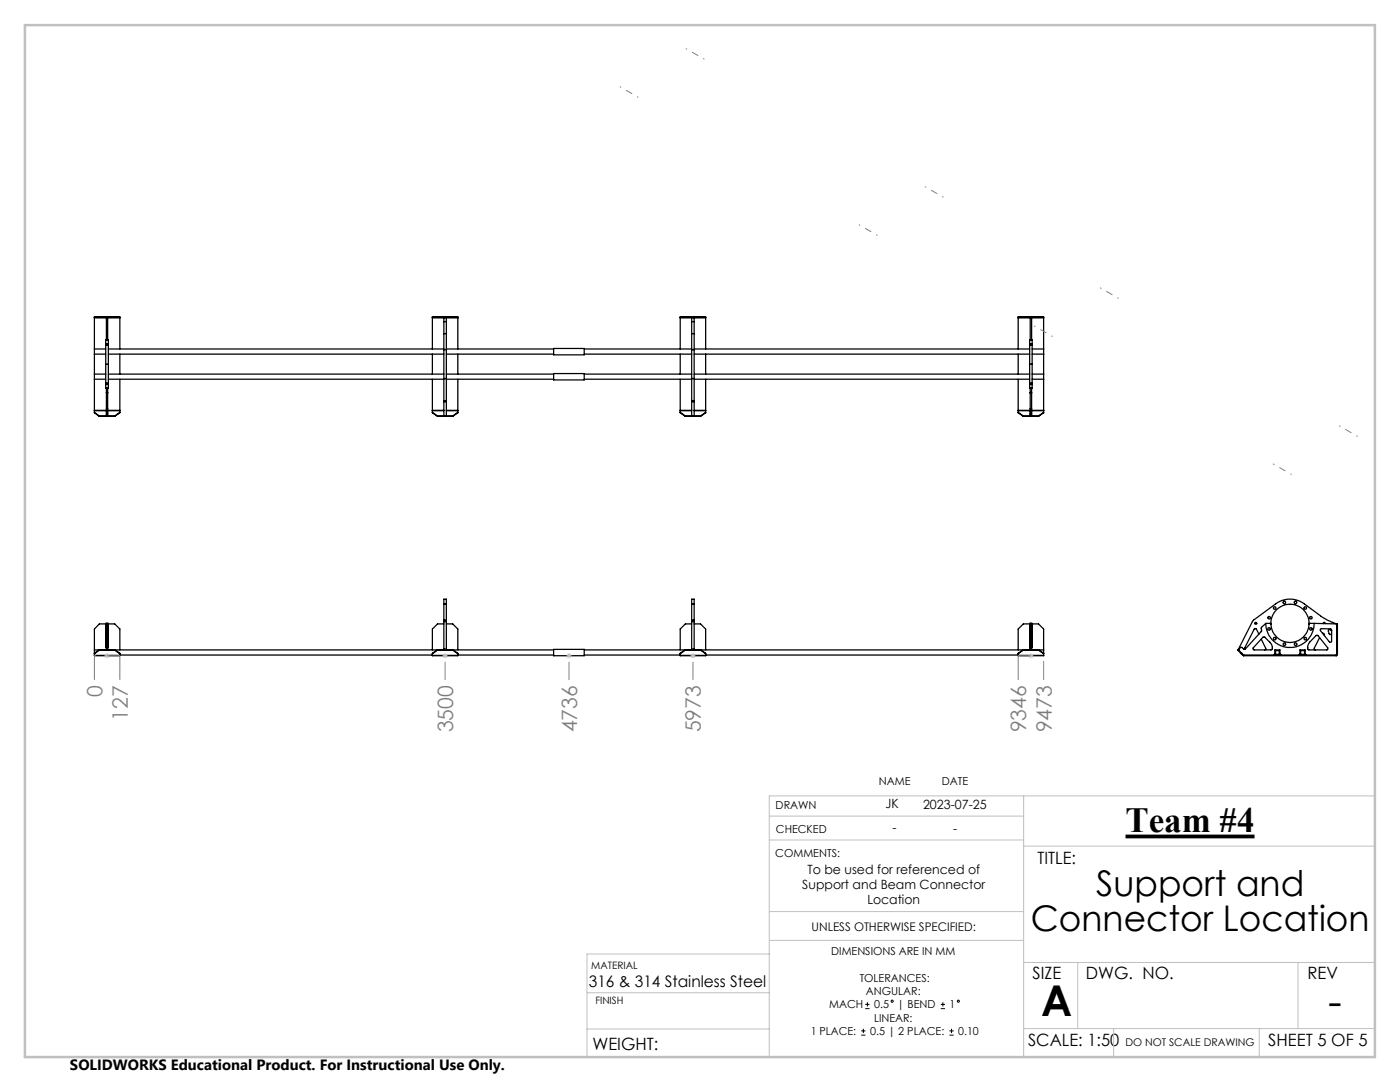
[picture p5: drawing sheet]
<svg xmlns="http://www.w3.org/2000/svg" width="279mm" height="216mm" viewBox="0 0 279 216" stroke-linecap="round" stroke-linejoin="round" font-family="sans-serif">
<g fill="none" stroke="#000" stroke-width=".25">
<path d="M18.8 63.3v.1M18.8 63.3v-.1h5.1v.1M18.8 63.4v18.5M18.8 70.7h2.3M18.8 69.6h2.3M18.8 75.7h2.3M18.8 74.6h2.3M18.8 63.3h5.1M18.8 63.4h2.4M19.8 63.2v.1M21.1 68.6v.3M21.1 76.4v.3"/>
<path d="M21.1 68.9v3.8M21.1 72.7v3.7M21.1 76.7v.8h.5v-.8M21.1 68.6v-.8h.5v.8M21.1 68.6h.5M21.1 68.9h.5M21.1 76.7h.5M21.1 76.4h.5M21.1 72.7h.5M21.2 78.3v.1M21.2 63.3v4.5M21.2 77.5v.8"/>
<path d="M21.2 78.4v3.2M21.2 78.4h.3M21.2 78.3h.3M21.5 78.3v.1M21.5 63.3v4.5M21.5 77.5v.8M21.5 78.4v3.2M21.5 63.4h2.4M21.6 68.6v.3M21.6 76.4v.3M21.6 68.9v3.8M21.6 72.7v3.7"/>
<path d="M21.6 70.7h67M21.6 69.6h67M21.6 75.7h67M21.6 74.6h67M22.9 63.2v.1M23.9 63.3v.1M23.9 63.4v6.2M23.9 70.7v3.9M23.9 75.7v6.2M86.3 63.3v.1M86.3 63.3v-.1h5.1v.1M86.3 63.4v6.2"/>
<path d="M86.3 70.7v3.9M86.3 75.7v6.2M86.3 63.3h5.1M86.3 63.4h5.1M87.3 63.2v.1M88.6 69.8v5.7M88.6 64.2v2.4M88.6 79.9v.3M88.6 63.3v.9M88.6 66.6v3.2M88.6 75.5v4.4M88.6 69.8h.5"/>
<path d="M88.6 75.5h.5M88.6 66.6h.5M88.6 79.9h.5M88.6 64.2h.5M89.1 69.8v5.7M89.1 64.2v2.4M89.1 79.9v.3M89.1 63.3v.9M89.1 66.6v3.2M89.1 75.5v4.4M89.1 70.7h21.4M89.1 69.6h21.4"/>
<path d="M89.1 75.7h21.4M89.1 74.6h21.4M90.3 63.2v.1M91.4 63.3v.1M91.4 63.4v6.2M91.4 70.7v3.9M91.4 75.7v6.2M110.5 69.5h6.1v1.3h-6.1zM110.5 74.5h6.1v1.3h-6.1zM116.6 70.7h21.4M116.6 69.6h21.4M116.6 75.7h21.4"/>
<path d="M116.6 74.6h21.4M135.7 63.3v.1M135.7 63.3v-.1h5.1v.1M135.7 63.4v6.2M135.7 70.7v3.9M135.7 75.7v6.2M135.7 63.3h5.1M135.7 63.4h5.1M136.8 63.2v.1M138 69.8v5.7M138 64.2v2.4M138 79.9v.3"/>
<path d="M138 63.3v.9M138 66.6v3.2M138 75.5v4.4M138 69.8h.5M138 75.5h.5M138 66.6h.5M138 79.9h.5M138 64.2h.5M138.5 69.8v5.7M138.5 64.2v2.4M138.5 79.9v.3M138.5 63.3v.9"/>
<path d="M138.5 66.6v3.2M138.5 75.5v4.4M138.5 70.7h67M138.5 69.6h67M138.5 75.7h67M138.5 74.6h67M139.8 63.2v.1M140.8 63.3v.1M140.8 63.4v6.2M140.8 70.7v3.9M140.8 75.7v6.2M203.2 63.3v.1"/>
<path d="M203.2 63.3v-.1h5.1v.1M203.2 63.4v6.2M203.2 70.7v3.9M203.2 75.7v6.2M203.2 63.3h5.1M203.2 63.4h2.4M204.2 63.2v.1M205.5 68.6v.3M205.5 76.4v.3M205.5 68.9v3.8M205.5 72.7v3.7M205.5 76.7v.8h.5v-.8"/>
<path d="M205.5 68.6v-.8h.5v.8M205.5 68.6h.5M205.5 68.9h.5M205.5 76.7h.5M205.5 76.4h.5M205.5 72.7h.5M205.6 78.3v.1M205.6 63.3v4.5M205.6 77.5v.8M205.6 78.4v3.2M205.6 78.4h.3M205.6 78.3h.3"/>
<path d="M205.9 78.3v.1M205.9 63.3v4.5M205.9 77.5v.8M205.9 78.4v3.2M205.9 63.4h2.4M206 68.6v.3M206 76.4v.3M206 68.9v3.8M206 72.7v3.7M206 70.7h2.3M206 69.6h2.3M206 75.7h2.3"/>
<path d="M206 74.6h2.3M207.3 63.2v.1M208.3 63.3v.1M208.3 63.4v18.5M18.8 81.9v.1M18.8 82v.4l1 .7M18.8 82.3l1 .7M18.8 82h2.4M18.8 81.9h2.4M19.8 83v.1M19.8 83h3.1M19.8 83.1h3.1"/>
<path d="M21.2 82.2v.3M21.2 82.8v.1l.3-.1M21.2 81.6v.3M21.2 81.9v.3M21.2 82.5v.3M21.2 81.6h.3M21.2 82.2h.3M21.2 82.5h.3M21.2 82.8h.3M21.2 81.9h.3M21.5 82.2v.3M21.5 81.6v.3"/>
<path d="M21.5 81.9v.3M21.5 82.5v.3M21.5 82h2.4M21.5 81.9h2.4M22.9 83v.1M23.9 81.9v.1M23.9 82v.4l-1 .7M23.9 82.3l-1 .7M86.3 81.9v.1M86.3 82v.4l1 .7M86.3 82.3l1 .7M86.3 82h2.3"/>
<path d="M86.3 81.9h2.3M87.3 83v.1M87.3 83h3M87.3 83.1h3M88.6 82.9h.5M88.6 80.2v2.7M88.6 80.2h.5M89.1 80.2v2.7M89.1 82h2.3M89.1 81.9h2.3M90.3 83v.1M91.4 81.9v.1"/>
<path d="M91.4 82v.4l-1.1 .7M91.4 82.3l-1.1 .7M135.7 81.9v.1M135.7 82v.4l1.1 .7M135.7 82.3l1.1 .7M135.7 82h2.3M135.7 81.9h2.3M136.8 83v.1M136.8 83h3M136.8 83.1h3M138 82.9h.5M138 80.2v2.7"/>
<path d="M138 80.2h.5M138.5 80.2v2.7M138.5 82h2.3M138.5 81.9h2.3M139.8 83v.1M140.8 81.9v.1M140.8 82v.4l-1 .7M140.8 82.3l-1 .7M203.2 81.9v.1M203.2 82v.4l1 .7M203.2 82.3l1 .7M203.2 82h2.4"/>
<path d="M203.2 81.9h2.4M204.2 83v.1M204.2 83h3.1M204.2 83.1h3.1M205.6 82.2v.3M205.6 82.8v.1l.3-.1M205.6 81.6v.3M205.6 81.9v.3M205.6 82.5v.3M205.6 81.6h.3M205.6 82.2h.3M205.6 82.5h.3"/>
<path d="M205.6 82.8h.3M205.6 81.9h.3M205.9 82.2v.3M205.9 81.6v.3M205.9 81.9v.3M205.9 82.5v.3M205.9 82h2.4M205.9 81.9h2.4M207.3 83v.1M208.3 81.9v.1M208.3 82v.4l-1 .7M208.3 82.3l-1 .7"/>
<path d="M18.8 130.8h5.1M18.8 129.7h1M19.8 129.6h3.1M19.8 129.7h3.1M19.8 129.6v.1M19.8 129.7l-1 .8M19.8 129.6l-1 .8M21.1 124.4h.5v4.8h-.5zM21.1 124.5h-1.3l-1 1v5.3M21.2 129.5v.1M21.2 126v3.2M21.2 125.2v.2"/>
<path d="M21.2 125.8v.2M21.2 129.5h.3M21.2 129.2h.3M21.2 126h.3M21.2 125.2h.3M21.2 125.4h.3M21.2 125.8h.3M21.2 124.4v.8M21.2 125.4v.4M21.2 129.2v.3M21.5 129.5v.1M21.5 126v3.2"/>
<path d="M21.5 125.2v.2M21.5 125.8v.2M21.5 124.4v.8M21.5 125.4v.4M21.5 129.2v.3M21.6 124.5h1.3l1 1v4.2M22.9 129.6v.1M22.9 129.7l1 .8M22.9 129.6l1 .8v.4M23 129.7h64.2M23.9 130.7h62.4M86.3 130.8h5.1"/>
<path d="M87.3 129.6h3M87.3 129.7h3M87.3 129.6v.1M87.3 129.6l-1 .8v.4M87.3 129.7l-1 .8M88.6 129.5v.1M88.6 123.8v.2M88.6 120.5v-.9h.5v.9M88.6 124.5h-1.3l-1 1v4.2M88.6 129.5h.5M88.6 124h.5M88.6 120.5v3.3"/>
<path d="M88.6 124v5.5M88.6 123.8h.5M88.6 120.5h.5M89.1 129.5v.1M89.1 123.8v.2M89.1 124.5h1.2l1.1 1v4.2M89.1 120.5v3.3M89.1 124v5.5M90.3 129.6v.1M90.3 129.7l1.1 .8M90.3 129.6l1.1 .8v.4M90.4 129.7h20.1"/>
<path d="M91.4 130.7h19.1M110.5 129.6h6.1v1.2h-6.1zM116.6 130.7h19.1M116.6 129.7h20.1M135.7 130.8h5.1M136.8 129.6h3M136.8 129.7h3M136.8 129.6v.1M136.8 129.6l-1.1 .8v.4M136.8 129.7l-1.1 .8M138 129.5v.1M138 123.8v.2"/>
<path d="M138 120.5v-.9h.5v.9M138 124.5h-1.2l-1.1 1v4.2M138 129.5h.5M138 124h.5M138 123.8h.5M138 120.5h.5M138 120.5v3.3M138 124v5.5M138.5 129.5v.1M138.5 123.8v.2M138.5 124.5h1.3l1 1v4.2M138.5 120.5v3.3"/>
<path d="M138.5 124v5.5M139.8 129.6v.1M139.8 129.6l1 .8v.4M139.8 129.7l1 .8M139.9 129.7h64.3M140.8 130.7h62.4M203.2 130.8h5.1M204.2 129.6v.1M204.2 129.6h3.1M204.2 129.7h3.1M204.2 129.6l-1 .8v.4M204.2 129.7l-1 .8"/>
<path d="M205.5 124.4h.5v4.8h-.5zM205.5 124.5h-1.3l-1 1v4.2M205.6 129.5v.1M205.6 126v3.2M205.6 125.2v.2M205.6 125.8v.2M205.6 129.5h.3M205.6 129.2h.3M205.6 124.4v.8M205.6 125.4v.4M205.6 129.2v.3M205.6 126h.3"/>
<path d="M205.6 125.2h.3M205.6 125.4h.3M205.6 125.8h.3M205.9 129.5v.1M205.9 126v3.2M205.9 125.2v.2M205.9 125.8v.2M205.9 124.4v.8M205.9 125.4v.4M205.9 129.2v.3M206 124.5h1.3l1 1v5.3M207.3 129.6v.1"/>
<path d="M207.3 129.7l1 .8M207.3 129.6l1 .8M207.3 129.7h1M247.7 130.5l-.7-.8 .1-.1 1 1.1M247.7 130.5l.3 .3M247.8 130.4l-.1 .1M248 130.8h.2M248.1 130.7h.1M248.1 130.7l-.1 .1M248.2 130.7h18.5M248.2 130.8h18.5M248.2 130.7v.1"/>
<path d="M251.2 126.5l-.5-1h-.3l-2 3.8 .1 .2M251.7 127.5l.9 1.9v.1l-.2 .2M252.1 127.1h.3l1 1.1a1.21 1.21 0 0 1 .4 1.5l-3.7-.1v-.3zM252.6 124.4h.9l.1 .2M252.6 124.4a4.8 4.8 0 0 0 4.8 4.8 4.8 4.8 0 0 0 4.9-4.8M252.6 124.4l-.9 .8 .1 .7-3.3 3.6-.2 .1-.7-.4-.4 .3 .1 .3M253.6 124.6a3.8 3.8 0 0 0 3.8 3.6 3.8 3.8 0 0 0 3.8-3.6M253.6 124.6a3.8 3.8 0 0 1 3.8-4 3.8 3.8 0 0 1 3.8 4M254.4 130.5l-.2 .2M254.4 130.7v-1h1v1M254.6 129.8h.7v.8h-.7zM255.4 130.5l.3 .2"/>
<path d="M259.4 130.5l-.2 .2M259.4 130.7v-1h1.1v1M259.6 129.8h.7v.8h-.7zM260.5 130.5l.2 .2M262.3 124.4h-.9l-.2 .2M262.3 124.4l4.5 .1M262.6 126.8h.4l2 2.5v.3h-4a1.68 1.68 0 0 1 .4-1.5zM263.3 127.2l-1 2.1v.3l.2 .1M263.5 125.5h2.1l.1 .1v2.5h-.4l-1.8-2.3zM263.9 126.4h.3l.1 .4M264.1 124.4a.19 .19 0 0 1 .2-.2 .19 .19 0 0 1 .1 .2M265.7 125.9l-.1-.2h-.4l-.1 .2 .2 .5a.25 .25 0 0 0 .2 .2 .25 .25 0 0 0 .2-.2"/>
<path d="M266.7 130.7v.1M266.7 124.5l-1.8-.7-1.2-.8-3.4-2.5a4.8 4.8 0 0 0-5.7 0l-4.6 3.4-2.8 5.8M266.8 130.6l-.1 .1M266.8 124.5h.1v6.1M266.8 125.5h.1M266.8 124.5v6.1M266.8 130.6h.1M266.9 130.6l-.2 .2"/>
<circle cx="250.6" cy="124.4" r=".19"/>
<circle cx="253.3" cy="123.3" r=".26"/>
<circle cx="253.3" cy="125.5" r=".26"/>
<circle cx="254.4" cy="121.3" r=".25"/>
<circle cx="254.4" cy="127.4" r=".25"/>
<circle cx="256.3" cy="128.5" r=".26"/>
<circle cx="256.3" cy="120.2" r=".25"/>
<circle cx="258.5" cy="128.5" r=".26"/>
<circle cx="258.6" cy="120.2" r=".25"/>
<circle cx="260.5" cy="121.3" r=".25"/>
<circle cx="260.5" cy="127.4" r=".25"/>
<circle cx="261.6" cy="123.3" r=".25"/>
<circle cx="261.6" cy="125.5" r=".25"/>
</g>
<path d="M224.6 166.9h25.8" fill="none" stroke="#000" stroke-width=".75" stroke-linecap="butt"/>
<g fill="none" stroke="#000" stroke-width=".2">
<path d="M173.1 200v.8M188.2 200v.8M171.9 206.6h.8M171.9 205.7h.8M172.3 205.3v.8M172.7 201.3h.8M172.7 200.4h.8M187.7 201.3h.9M187.7 200.4h.9M189.5 206.6h.8M189.5 205.7h.8M189.9 205.3v.8"/>
<circle cx="178" cy="199.8" r=".21"/>
<circle cx="191.3" cy="199.8" r=".22"/>
</g>
<g fill="none" stroke="#c0c0c0" stroke-width=".2">
<path d="M20.8 130.8h1.1M21 130.5l.7 .7M21.4 130.3v1M21.7 130.5l-.7 .7M88.3 130.8h1M88.5 130.5l.7 .7M88.8 130.3v1M89.2 130.5l-.7 .7M113.1 130.8h1M113.2 130.5l.7 .7M113.6 130.3v1M113.9 130.5l-.7 .7"/>
<path d="M137.8 130.8h1M137.9 130.5l.7 .7M138.3 130.3v1M138.6 130.5l-.7 .7M205.2 130.8h1M205.4 130.5l.7 .7M205.7 130.3v1M206.1 130.5l-.7 .7M204.3 158.8v52.1M274.4 158.8h-120.9v52.1M153.5 167.6h50.8M153.5 162.8h50.8"/>
<path d="M204.3 168.8h70.1M117.2 198.1h36.3M153.6 190.4h-36.4v20.5M153.6 181.9h50.7M153.6 187.6h50.7M204.3 192.1h70.1M215.1 192.1v13.1M259 192.1v13.1M117.2 205.3h36.3M204.3 205.2h70.1M222.2 205.2v5.7M251.3 205.2v5.7"/>
</g>
<path d="M18.8 130.8h.1M18.8 130.8v4.8M21.4 130.8h2.5v4.8M88.8 132.1v3.5M113.6 132.1v3.5M138.3 132.1v3.5M205.7 130.8h-2.5v4.8M208.3 132v3.6" fill="none" stroke="#808080" stroke-width=".2"/>
<path d="M5 5h269.4v205.9h-269.4z" fill="none" stroke="#c0c0c0" stroke-width=".5"/>
<path d="M123.8 17.3l3.6 2.1M140.5 11.8l-3.6-2.1M188.2 39.3l-3.6-2M171.5 44.9l3.6 2M223.2 59.5l-3.6-2.1M206.4 65.1l3.6 2M254.1 92.6l3.6 2.1M270.9 87.1l-3.6-2.1" fill="none" stroke="#808080" stroke-width=".2" stroke-dasharray="15.2 1.3 1.3 1.3" stroke-dashoffset="15.1"/>
<g font-size="8.5">
<text x="207.8" y="202.7">A</text>
<text x="265" y="202.7">-</text>
</g>
<g font-size="7.1">
<text x="224.6" y="166.1">Team #4</text>
<text x="218.8" y="178.7">Support and</text>
<text x="205.7" y="185.7">Connector Location</text>
</g>
<g font-size="4.2" fill="#808080">
<text x="20.4" y="139.1" transform="rotate(-90 20.4 139.1)">0</text>
<text x="25.5" y="143.8" transform="rotate(-90 25.5 143.8)">127</text>
<text x="90.4" y="146.2" transform="rotate(-90 90.4 146.2)">3500</text>
<text x="115.2" y="146.2" transform="rotate(-90 115.2 146.2)">4736</text>
<text x="139.9" y="146.2" transform="rotate(-90 139.9 146.2)">5973</text>
<text x="204.8" y="146.2" transform="rotate(-90 204.8 146.2)">9346</text>
<text x="209.9" y="146.2" transform="rotate(-90 209.9 146.2)">9473</text>
</g>
<g font-size="3.4">
<text x="207.1" y="172.3">TITLE:</text>
<text x="206.1" y="195.4">SIZE</text>
<text x="216.7" y="195.4">DWG. NO.</text>
<text x="260.9" y="195.4">REV</text>
<text x="118.2" y="209.5">WEIGHT:</text>
<text x="205.2" y="208.7">SCALE: 1:50</text>
<text x="253.1" y="208.7">SHEET 5 OF 5</text>
</g>
<text font-size="3.2" x="117.5" y="197">316 &amp; 314 Stainless Steel</text>
<text font-size="3" x="14" y="213.5">SOLIDWORKS Educational Product. For Instructional Use Only.</text>
<g font-size="2.5">
<text x="176.7" y="161.3">JK</text>
<text x="184.2" y="161.4">2023-07-25</text>
<text x="178.1" y="166.1">-</text>
<text x="190.2" y="166.2">-</text>
<text x="160.1" y="177.4">Support and Beam Connector</text>
<text x="161.1" y="174.5">To be used for referenced of</text>
<text x="173.1" y="180.3">Location</text>
</g>
<text font-size="2.4" x="162" y="185.7">UNLESS OTHERWISE SPECIFIED:</text>
<g font-size="2.2">
<text x="154.8" y="161.4">DRAWN</text>
<text x="175.4" y="156.7">NAME</text>
<text x="188" y="156.7">DATE</text>
<text x="154.9" y="166.3">CHECKED</text>
<text x="154.7" y="171">COMMENTS:</text>
<text x="165.9" y="190.6">DIMENSIONS ARE IN MM</text>
<text x="171.6" y="195.9">TOLERANCES:</text>
<text x="165.5" y="201.2">MACH</text>
<text x="172.8" y="198.6">ANGULAR:</text>
<text x="174.4" y="203.9">LINEAR:</text>
<text x="174.4" y="201.2">0.5</text>
<text x="179.1" y="201.2">| BEND</text>
<text x="189.5" y="201.2">1</text>
<text x="161.8" y="206.5">1 PLACE:</text>
<text x="173.6" y="206.5">0.5 | 2 PLACE:</text>
<text x="191.2" y="206.5">0.10</text>
</g>
<text font-size="2.1" x="224.6" y="208.7">DO NOT SCALE DRAWING</text>
<g font-size="2">
<text x="118" y="193.3">MATERIAL</text>
<text x="118.8" y="200.4">FINISH</text>
</g>
</svg>
